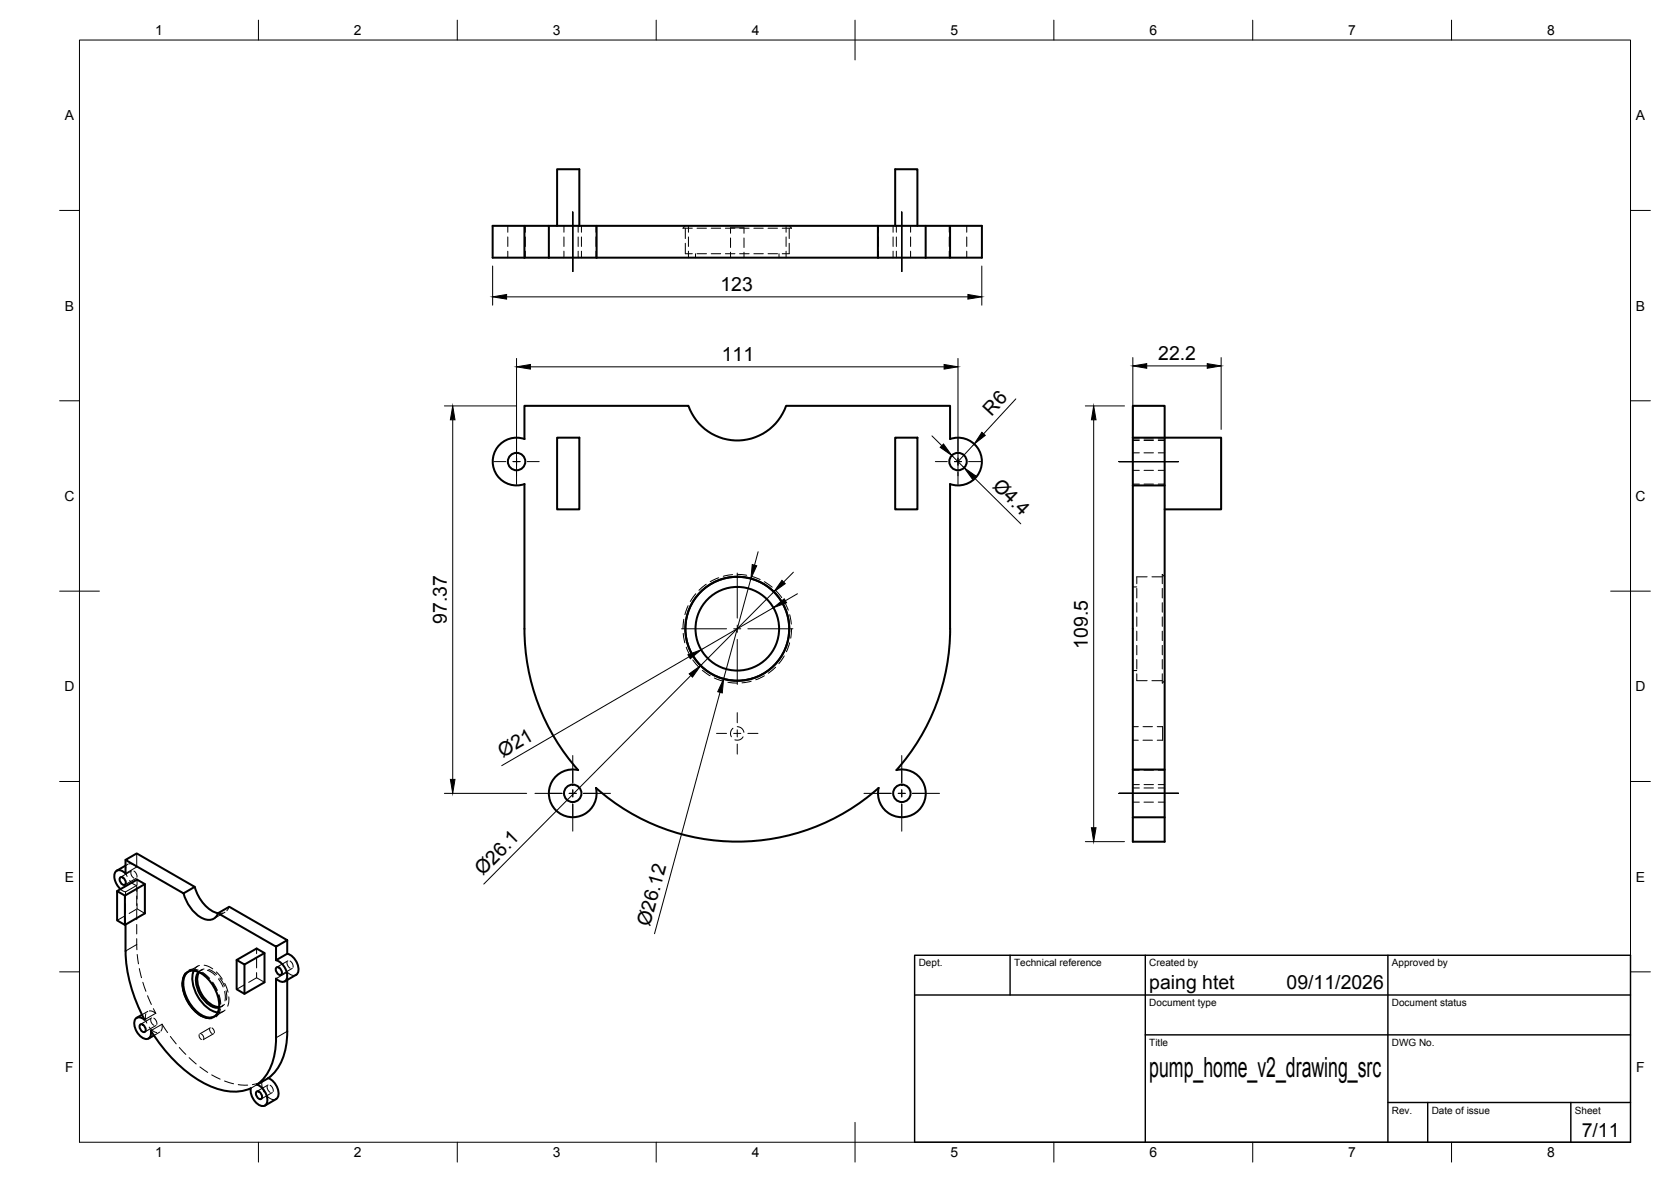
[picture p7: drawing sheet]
<svg xmlns="http://www.w3.org/2000/svg" width="420mm" height="297mm" viewBox="0 0 420 297" stroke-linecap="round" stroke-linejoin="round" font-family="sans-serif">
<!-- layer: Visible -->
<g fill="none" stroke="#000" stroke-width=".51">
<path d="M131.9 56.8v8M138 56.8v8M140.1 56.8v-14.3h5.6v14.3M150 56.8v8M220.7 56.8v8M225.1 56.8v-14.3h5.6v14.3M232.7 56.8v8M238.9 56.8v8h-6.2M131.9 64.8h-8v-8h123v8h-8M131.9 64.8h6.1M138 64.8h12M150 64.8h70.7"/>
<path d="M220.7 64.8h12M140.1 110h5.6v18h-5.6zM225.1 110h5.6v18h-5.6zM284.8 110v-8h8v8M284.8 110v12M284.8 110h8M292.8 110v101.5h-8v-6.1M292.8 110h14.2v18h-14.2M284.8 122v71.4M284.8 122h8M238.9 158a53.5 53.5 0 0 1-13.5 35.5 6 6 0 0 1 7.4 5.4 6 6 0 0 1-6.5 6.4 6 6 0 0 1-5.4-7.3 53.5 53.5 0 0 1-71 0 6 6 0 0 1-5.4 7.4 6 6 0 0 1-6.5-6.5 6 6 0 0 1 7.4-5.4 53.5 53.5 0 0 1-13.5-35.5v-36.4a6 6 0 0 1-8-5.6 6 6 0 0 1 8-5.7v-8.3h41.2a13 13 0 0 0 12.3 8.7 13 13 0 0 0 12.3-8.7h41.2v8.3a6 6 0 0 1 8 5.7 6 6 0 0 1-8 5.6v36.4M284.8 193.4v12"/>
<path d="M284.8 193.4h8M31.6 216.1l2.8-1.6 14.6 8.4-2.9 1.6zM31.6 216.1v3.4a1.6 1.6 0 0 0-2.7-.2 4.1 4.1 0 0 0 1.4 4.1M31.6 217.5l-2.2 1.3M284.8 205.4h8M29.4 223.9l2 1.2M30.3 220.5a1.24 1.24 0 0 1 1.1 1.8 1.24 1.24 0 0 1-1.1-1.8zM31.6 232.4v6.6a37.7 37.7 0 0 0 4.8 17.3 1.44 1.44 0 0 0-2.6 .2 4.1 4.1 0 0 0 3.1 4.6 1.51 1.51 0 0 0 1-2.1M36.4 222.2l-5 2.9v7.3l5-2.9v-7.3l-1.9-1.1-5.1 2.8v7.4l2 1.1M49 222.9a9.1 9.1 0 0 0 5.8 6.6 2.71 2.71 0 0 1-4.3 1.1 10.2 10.2 0 0 1-4.3-6.1M66.5 239.5l-5 2.9-2-1.2M72.2 236.3v3.4l-2.8 1.6v-3.4l2.8-1.6-14.6-8.4-2.8 1.6 14.6 8.4"/>
<path d="M72.2 239.7a4 4 0 0 1 2.5 5l-3.1 1.9M35.3 257.4a1.24 1.24 0 0 1 1.1 1.9 1.24 1.24 0 0 1-1.1-1.9zM35.7 255l-1.3 .8M37.9 259a35.2 35.2 0 0 0 15.6 14.2 12.5 12.5 0 0 0 9.6 .3 4.3 4.3 0 0 0 2.8 4.4 1.3 1.3 0 0 0 1.3-1.6 4.5 4.5 0 0 0-2.6-3.7M45.9 247a10.7 10.7 0 0 0 4.8 8.3M47 244.4a3.5 3.5 0 0 1 4.2 .7 9.9 9.9 0 0 1 3.8 8.4 2.73 2.73 0 0 1-1.7 2.3 2.73 2.73 0 0 1-2.8-.6 9.9 9.9 0 0 1-4.6-8.9l.3-.8zM47.4 244.1a4.1 4.1 0 0 0-1.2 4.5 9.7 9.7 0 0 0 5.6 7l1.5 .1 .6-.2M48.7 243.9a8.7 8.7 0 0 0 2.7 8.7 6 6 0 0 0 3.4 1.8M49.9 244.3a5.3 5.3 0 0 0 .4 5.7 5.3 5.3 0 0 0 4.8 3.2M50 244.3a6.7 6.7 0 0 0 2.2 7.4 4.4 4.4 0 0 0 2.9 1.4M59.5 241.2l5-2.8 2 1.1v7.4l-5 2.9-2-1.2zM61.5 242.4v7.4"/>
<path d="M69.4 245.9v14.9a14 14 0 0 1-4.8 11.8M69.4 241.3a4.1 4.1 0 0 1 2.6 4.8 1.36 1.36 0 0 1-2.1 .2l-.5-.4M69.6 243.1a1.24 1.24 0 0 1 1.1 1.9 1.24 1.24 0 0 1-1.1-1.9zM72.2 246.3v12.9a14 14 0 0 1-4.7 11.7M38.7 260.2l-1.4 .8M64.6 274.3a1.24 1.24 0 0 1 1.1 1.9 1.24 1.24 0 0 1-1.1-1.9zM67.5 270.9a4.3 4.3 0 0 1 2.4 4.7l-.5 .6-2.8 1.6M67.5 270.9l-2.9 1.7"/>
<circle cx="129.9" cy="116" r="2.19"/>
<circle cx="240.9" cy="116" r="2.19"/>
<circle cx="185.4" cy="158" r="10.5"/>
<circle cx="185.4" cy="158" r="13.1"/>
<circle cx="144" cy="199.4" r="2.19"/>
<circle cx="226.8" cy="199.4" r="2.19"/>
</g>
<!-- layer: Hidden -->
<g fill="none" stroke="#000" stroke-width=".25">
<path d="M127.7 56.8v1.6M127.7 59.5v2.4M132.1 56.8v1.6M132.1 59.5v2.4M141.8 56.8v1.6M141.8 59.5v2.4M145.4 56.8v1.6M145.4 59.5v2.4M146.2 56.8v1.6M146.2 59.5v2.4M149.9 56.8v1.6M149.9 59.5v2.4"/>
<path d="M172.3 56.8l-.6 .5h2.4M172.3 57.3v2.7M173.1 56.8v1.6M173.1 59.5v2.4M175.3 57.3h2.3M178.8 57.3h2.4M182.4 57.3h2.4M183.7 58.6v-1.4h3.4v1.4M183.7 59.8v2.4M186 57.3h2.4M187.1 59.8v2.4M189.5 57.3h2.4"/>
<path d="M193.1 57.3h2.4M197.7 56.8v1.6M197.7 59.5v2.4M198.4 56.8l.6 .5h-2.3M198.4 57.3v2.7M220.9 56.8v1.6M220.9 59.5v2.4M224.6 56.8v1.6M224.6 59.5v2.4M225.4 56.8v1.6M225.4 59.5v2.4M229 56.8v1.6"/>
<path d="M229 59.5v2.4M238.7 56.8v1.6M238.7 59.5v2.4M243.1 56.8v1.6M243.1 59.5v2.4M127.7 63.1v1.7M132.1 63.1v1.7M141.8 63.1v1.7M145.4 63.1v1.7M146.2 63.1v1.7M149.9 63.1v1.7M172.3 61.1v2.7h1.8"/>
<path d="M173.1 63.1v1.7M174.9 63.8v1M175.3 63.8h2.3M178.8 63.8h2.4M182.4 63.8h2.4M183.7 63.4v1.4M186 63.8h2.4M187.1 63.4v1.4M189.5 63.8h2.4M193.1 63.8h2.4M195.9 63.8v1M197.7 63.1v1.7"/>
<path d="M198.4 61.1v2.7h-1.7M220.9 63.1v1.7M224.6 63.1v1.7M225.4 63.1v1.7M229 63.1v1.7M238.7 63.1v1.7M243.1 63.1v1.7M284.8 110.3h1.7M284.8 110.7h1.7M284.8 118.2h1.7M284.8 113.8h1.7M287.7 110.3h2.3"/>
<path d="M287.7 110.7h2.3M287.7 118.2h2.3M287.7 113.8h2.3M291.2 110.3h1.6M291.2 110.7h1.6M291.2 118.2h1.6M291.2 113.8h1.6M284.8 121.7h1.7M287.7 121.7h2.3M291.2 121.7h1.6M171.8 159.2l.4 2.3M171.9 155.6l-.2 2.4"/>
<path d="M173 152.2l-.8 2.3M174.9 149.2l-1.3 2M177.6 146.8l-1.9 1.5M180.7 145.2l-2.1 1M184.2 144.4l-2.3 .4M185.4 144.3l2.3 .3M188.9 144.8l2.2 .8M192.2 146.2l2 1.4M195 148.4l1.6 1.8M197.2 151.2l1 2.1M198.6 154.5l.4 2.3M199 158l-.2 2.4"/>
<path d="M284.8 147.5h1M285.8 158.6v2.4M285.8 155v2.4M285.8 151.5v2.3M285.8 147.9v2.4M288.4 145h-2.6v1.7M289.6 145h2.6M292.2 158.6v2.4M292.2 155v2.4M292.2 151.5v2.3M292.2 147.9v2.4M292.8 144.9l-.6-.6v2.4"/>
<path d="M172.6 162.7l.9 2.1M174.2 165.8l1.5 1.8M176.6 168.5l1.9 1.3M179.6 170.4l2.2 .8M183 171.4l2.4 .3M188.9 171.2l-2.3 .4M192.2 169.8l-2.2 1M195 167.7l-1.8 1.5M197.2 164.8l-1.4 2M198.5 161.6l-.8 2.2M284.8 168.5h1M285.8 169.3v1.8h2.6"/>
<path d="M285.8 165.7v2.4M285.8 162.2v2.4M289.6 171.1h2.6M292.2 169.3v2.4l.6-.6M292.2 165.7v2.4M292.2 162.2v2.4M184.3 183a1.69 1.69 0 0 0-.4 2.2M185.4 182.6a1.7 1.7 0 0 1 1.6 1.4M186.8 185.2a1.66 1.66 0 0 1-2 .7M284.8 193.5h1.7M284.8 198h1.7M284.8 197.2h1.7"/>
<path d="M284.8 186h1.4M284.8 182.6h1.4M287.4 186h2.4M287.4 182.6h2.4M287.7 193.5h2.3M287.7 198h2.3M287.7 197.2h2.3M291 182.6h1.3v3.4h-1.3M291.2 193.5h1.6M291.2 198h1.6M291.2 197.2h1.6M31.6 217.9v.9l.4 1.4"/>
<path d="M32.2 217.2l-.6 .3M32.4 217.1l.9 .1 1.1 .7M32.9 219.1l.2 .9 .6 .7M33.1 218.8l-2.8 1.7M33.7 218.9l.6 .7 .1 .9M34.4 214.5v3.4l-2.8 1.6M284.8 201.6h1.7M287.7 201.6h2.3M291.2 201.6h1.6M30.3 223.4l1.3 .7M31.4 230.2l-2 1.1M31.6 224.1v1.8"/>
<path d="M31.6 227.1v2.3M31.6 230.6v1.8M32.6 221.3l.7 .7 1.1 .5M34.2 220.7l-2.8 1.7M34.4 235.9v2.8M34.4 222.5l-2.8 1.6M34.4 222.5v1.5M34.4 225.2v2.3M34.4 228.8v2.3M34.4 232.3v2.4M34.5 227.1v1.3l1.9 1.1M34.5 221.1v1.2"/>
<path d="M34.5 223.5v2.4M34.5 228.4l-2 1.2M34.5 239.9l.3 2.3M56 229.5h-1.2M56.6 229.2l-2.9 1.7M57.6 227.9l-.6 1M64.5 238.4v1.3M35 243.4l.6 2.3M35.9 246.9l.8 2.2M36.7 254.8l-.1 1.3 .3 1M37.1 250.2l1 2.2M37.2 254.2l-1.5 .8"/>
<path d="M37.5 258.1l.7 .8 1.2 .6M37.5 254l1 .2 .7 .4M37.9 256.1l.2 .9 .6 .6M38.1 255.8l-2.8 1.6M38.6 253.5l.6 1.1M38.7 255.9l.5 .5 .2 1M39.2 254.6l-2.9 1.7M39.2 257.7l-2.8 1.6M40.2 259.4l-1.5 .8M40.7 257.4l1.4 2.1M40.7 257.4l.1 .8-.4 .9M40.7 257.4l-2.8 1.6"/>
<path d="M45.9 246.9l-.1 .2M46.6 244.5l-.5 .9-.2 1.6M47.5 243.7l1-.1 1.3 .2M49.6 244l-1.4-.2-.8 .4M49.7 242.8l-2.3 1.3M50.1 242.6l-.9 .6-.5 .8M50.5 255.3l.3 .1M50.6 255.3l1.6 .7h1M50.7 259.9l.4 .4 .1 .8M50.7 243.7l-.4 .2M50.7 244.5l1.9 1.5M50.9 244.3l1.8 1.6"/>
<path d="M51 243.7l-1.1 .6M51.3 243.5l-.7 .3-.6 .5M51.3 242.6l.9 .2 1.3 .7M52.1 243.8l1 .5 1 .8M52.5 243.6l1 .5 1 .8M52.7 258.5l.2 .7 .4 .5M52.9 258.3l-2.7 1.5M53.3 246.9l1.2 2.1M53.3 258.3l.5 .6 .1 .7M53.5 246.8l1.2 2.1M53.7 259.8l-2.6 1.5M54.4 244.2l1.5 1.9"/>
<path d="M54.9 250.1l.4 2.3M54.9 246l1.2 2M55.1 250l.4 2.3M55.2 253.6l-.7 1.3-.6 .6M55.3 245.8l1.2 2M55.4 253.5l-.4 1.3-.7 .8M55.9 252.8l-.3 .2M56.1 252.6l-1 .6M56.2 254.1l-2.2 1.3M56.4 252.4l-.6 .5-.7 .2M56.5 249.2l.2 1.3-.1 1M56.5 247.1l.8 2.3"/>
<path d="M56.6 253.8l-1 .6h-.9M56.8 249l.2 1.2-.1 1.1M57.5 250.5v1.5l-.2 .9M61.5 247.5l-2 1.1M64.5 240.8v2.4M64.5 244.4v1.3M64.5 245.7l2 1.2M64.5 245.7l-2 1.2M69.4 245.9l2.8-1.6v2M72.2 241.7l.1 .8 .6 .8M72.2 244.3l1 .7 .7 .1 .5-.1M72.4 241.5l-2.8 1.6"/>
<path d="M72.9 241.5l.7 .7 .1 .9M73.5 243.4l-2.8 1.6M42.8 260.5l1.5 1.8M45.1 263.2l1.6 1.8M47.6 265.8l1.7 1.6M50.1 260v.6l.6 .6M50.3 268.1l1.9 1.4M53.2 270.1l2.2 1.1M56.5 271.7l2.2 .7M59.9 272.6l2.4 .1M65.9 271.9l-2.4 .7M65.9 271.9v1.2l.5 1.3"/>
<path d="M65.9 271.9l-2.9 1.6M67.1 275.4a2.08 2.08 0 0 0 2.3 .8M67.2 272.9l.2 1 .5 .6M67.4 272.7l-2.8 1.6M67.9 272.7l.6 .6 .2 1M68.5 274.6l-2.8 1.6"/>
</g>
<!-- layer: Hidden Narrow -->
<path d="M34.4 237.4l-2.8 1.6" fill="none" stroke="#000" stroke-width=".25"/>
<!-- layer: Visible Narrow -->
<path d="M72.2 259.2l-2.8 1.6" fill="none" stroke="#000" stroke-width=".25"/>
<!-- layer: BORDER -->
<g fill="none" stroke="#000" stroke-width=".25">
<path d="M20 10.1h390v276.9h-390zM65 5.1v5M115 5.1v5M165 5.1v5M215 5.1v10M265 5.1v5M315 5.1v5M365 5.1v5M15 52.9h5M410 52.9h5M15 100.7h5M410 100.7h5"/>
<path d="M15 148.6h10M405 148.6h10M15 196.4h5M410 196.4h5M15 244.2h5M410 244.2h5M65 287v5M115 287v5M165 287v5M215 282.1v9.9M265 287v5M315 287v5"/>
<path d="M365 287v5"/>
</g>
<!-- layer: TITLEBLOCK -->
<path d="M230 240.1h180v46.9h-180zM230 250h180M254 240.1v9.9M288 240.1v46.9M349 240.1v46.9M288 260.1h122M349 277.1h61M359 277.1v9.9M395 277.1v9.9" fill="none" stroke="#000" stroke-width=".36"/>
<!-- layer: Smart Centers -->
<g fill="none" stroke="#000" stroke-width=".25">
<path d="M144 53.3v14.9M226.7 53.3v14.9M124.2 116h3M129 116h1.8M129.9 110.3v3M129.9 115.1v1.8M129.9 118.7v3M132.5 116h3.1M235.2 116h3M240 116h1.8M240.9 110.3v3M240.9 115.1v1.8"/>
<path d="M240.9 118.7v3M243.5 116h3.1M281.3 116h15M171.4 158h11.3M184.5 158h1.8M185.4 144v11.3M185.4 157.1v1.8M188 158h11.4M185.4 160.7v11.3M185.4 179.1v2.5M134.5 199.4h6.8M143.1 199.4h1.8"/>
<path d="M144 189.9v6.8M144 198.5v1.8M146.7 199.4h6.8M180.2 184.3h2.5M184.5 184.3h1.8M185.4 183.4v1.8M185.4 187v2.5M188 184.3h2.6M217.2 199.4h6.9M225.8 199.4h1.8M226.7 189.9v6.8M226.7 198.5v1.8"/>
<path d="M229.4 199.4h6.8M281.3 199.4h15M144 202v6.9M226.7 202v6.9"/>
</g>
<!-- layer: FD_Dimensions -->
<g fill="none" stroke="#000" stroke-width=".25">
<path d="M123.9 66.9v9.8M127.4 74.6h116M246.9 66.9v9.8M129.9 90.1v29.5M133.4 92.2h104M240.9 90.1v29.5M284.8 89.9v18M288.3 92h15.3M307 89.9v18M111.7 102h18.1M113.8 105.5v90.4M234.3 109.5l2.5 2.5"/>
<path d="M239.3 114.5l3.1 3.1M244.9 111.6l-4 4.4M255.4 100.3l-8.1 8.7M272.9 102h9.8M275 105.5v102.5M190.6 138.6l-.9 3.4M244.9 120l11.8 11.6M188.8 145.4l-6.9 25.2M194.5 152.7l-18.2 10.6M194.6 148.7l-18.4 18.6M199.5 143.8l-2.5 2.5M200.5 149.2l-3 1.8"/>
<path d="M173.3 165l-47.1 27.4M173.7 169.7l-52.1 52.5M181 174l-16.4 60.6M111.7 199.4h20.7M272.9 211.5h9.8"/>
</g>
<g fill="#000" stroke="#000" stroke-width=".25">
<path d="M123.9 74.6l3.5-.6v1.2zM243.4 74l3.5 .6-3.5 .6zM129.9 92.2l3.5-.6v1.2zM237.4 91.6l3.5 .6-3.5 .6zM284.8 92l3.5-.6v1.1zM303.6 91.4l3.4 .6-3.4 .5zM113.8 102l.6 3.5h-1.2zM237.2 111.6l2.1 2.9-2.9-2.1zM242.4 117.6l2.9 2-.8 .8zM246.9 108.6l.8 .8-2.8 2.2zM275 102l.6 3.5h-1.2zM189.1 141.9l1.2 .3-1.5 3.2z"/>
<path d="M196.6 145.8l.8 .9-2.8 2zM194.5 152.7l2.7-2.2 .6 1zM173 164.5l3.3-1.2-2.7 2.3zM173.3 169.3l2.9-2-2.1 2.9zM181.9 170.6l-.3 3.5-1.1-.3zM113.2 195.9h1.2l-.6 3.5zM274.4 208h1.2l-.6 3.5z"/>
</g>
<text font-size="7" x="289" y="270.6">pump_home_v2_drawing_src</text>
<g font-size="4.9">
<text x="181.1" y="73.1">123</text>
<text x="181.5" y="90.8">111</text>
<text x="291.2" y="90.6">22.2</text>
<text x="249.3" y="104.7" transform="rotate(-47 249.3 104.7)">R6</text>
<text x="249.4" y="122.3" transform="rotate(45 249.4 122.3)">Ø4.4</text>
<text x="112.4" y="156.8" transform="rotate(-90 112.4 156.8)">97.37</text>
<text x="273.5" y="163.1" transform="rotate(-90 273.5 163.1)">109.5</text>
<text x="126.4" y="190.5" transform="rotate(-30 126.4 190.5)">Ø21</text>
<text x="121.4" y="220.2" transform="rotate(-45 121.4 220.2)">Ø26.1</text>
<text x="163.4" y="233.1" transform="rotate(-75 163.4 233.1)">Ø26.12</text>
<text x="289" y="248.5">paing htet</text>
<text x="323.5" y="248.5">09/11/2026</text>
<text x="397.7" y="285.7">7/11</text>
</g>
<g font-size="3.5">
<text x="39" y="8.8">1</text>
<text x="89" y="8.8">2</text>
<text x="139" y="8.8">3</text>
<text x="189" y="8.8">4</text>
<text x="239" y="8.8">5</text>
<text x="289" y="8.8">6</text>
<text x="339" y="8.8">7</text>
<text x="389" y="8.8">8</text>
<text x="16.3" y="30.2">A</text>
<text x="411.3" y="30.2">A</text>
<text x="16.3" y="78">B</text>
<text x="411.3" y="78">B</text>
<text x="16.2" y="125.9">C</text>
<text x="411.2" y="125.9">C</text>
<text x="16.2" y="173.7">D</text>
<text x="411.2" y="173.7">D</text>
<text x="16.3" y="221.6">E</text>
<text x="411.3" y="221.6">E</text>
<text x="16.4" y="269.4">F</text>
<text x="411.4" y="269.4">F</text>
<text x="39" y="290.8">1</text>
<text x="89" y="290.8">2</text>
<text x="139" y="290.8">3</text>
<text x="189" y="290.8">4</text>
<text x="239" y="290.8">5</text>
<text x="289" y="290.8">6</text>
<text x="339" y="290.8">7</text>
<text x="389" y="290.8">8</text>
</g>
<g font-size="2.5">
<text x="231" y="242.9">Dept.</text>
<text x="255" y="242.9">Technical reference</text>
<text x="289" y="242.9">Created by</text>
<text x="350" y="242.9">Approved by</text>
<text x="289" y="252.8">Document type</text>
<text x="350" y="252.8">Document status</text>
<text x="289" y="262.9">Title</text>
<text x="350" y="262.9">DWG No.</text>
<text x="350" y="279.9">Rev.</text>
<text x="360" y="279.9">Date of issue</text>
<text x="396" y="279.9">Sheet</text>
</g>
</svg>
